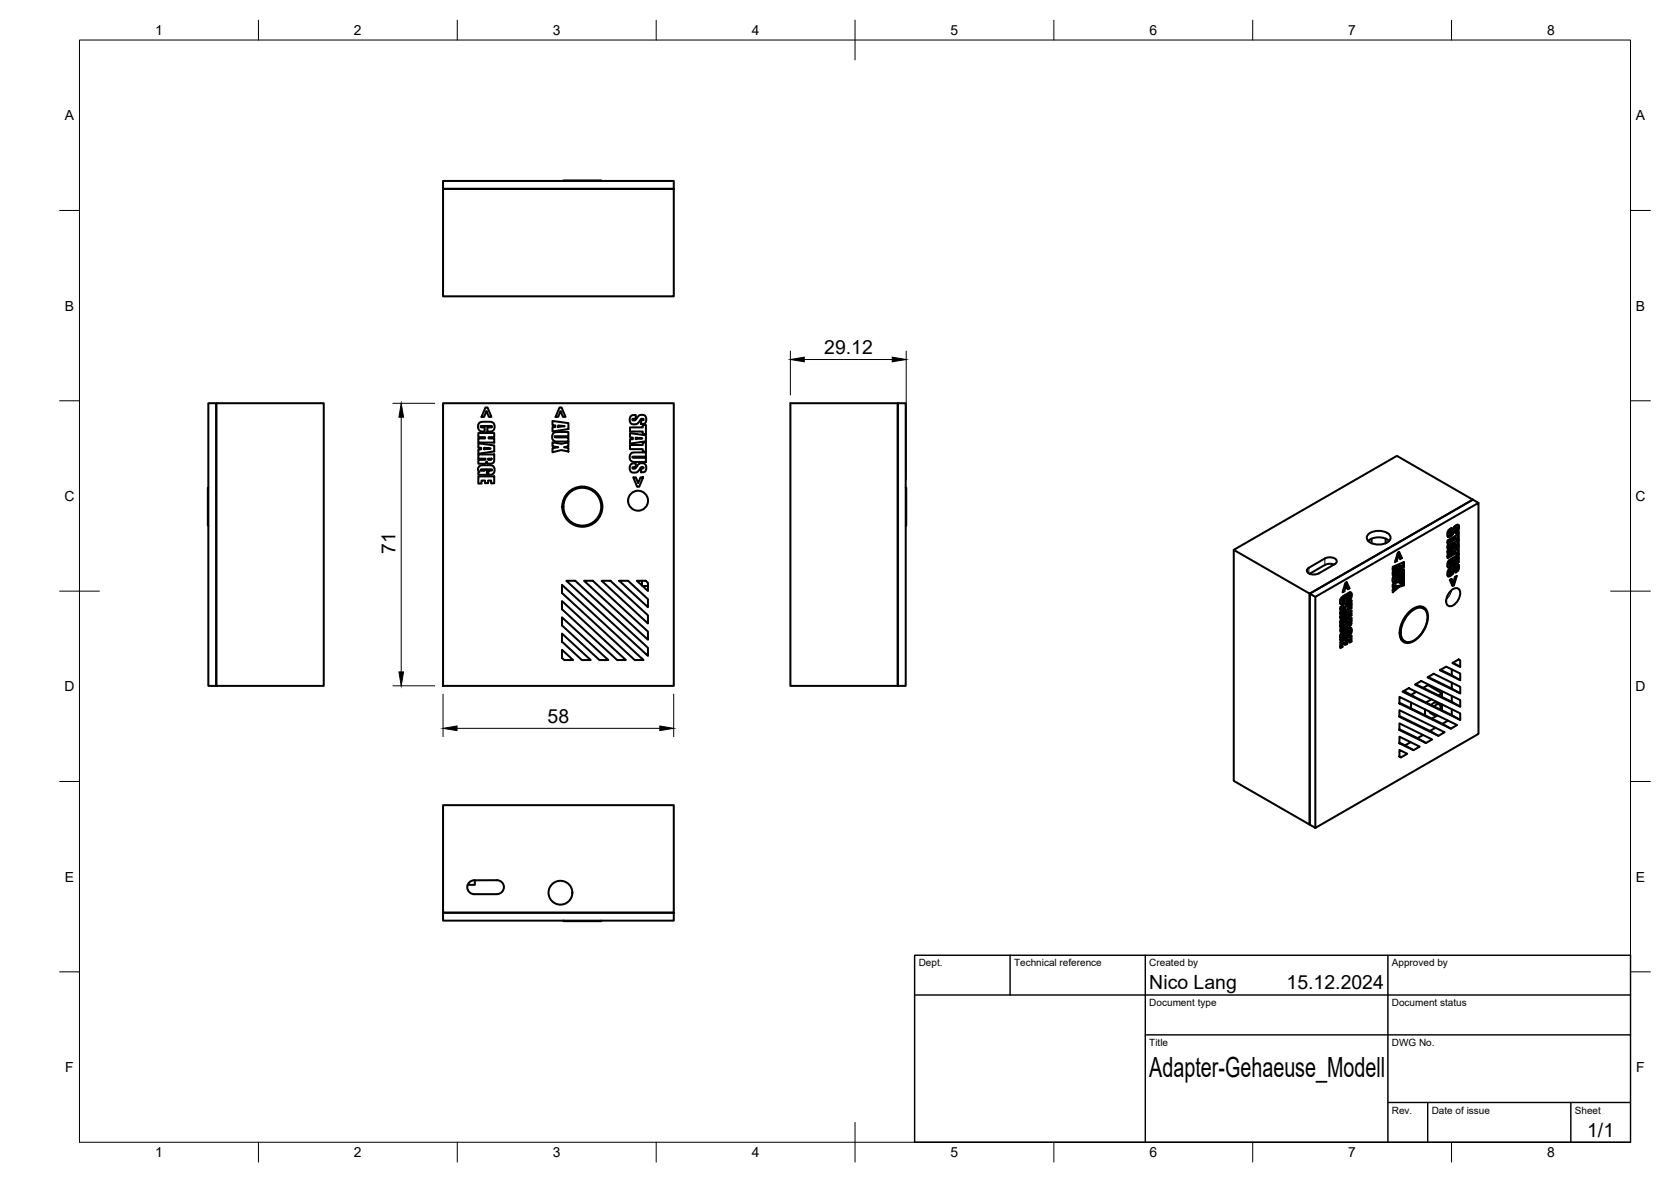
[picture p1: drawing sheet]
<svg xmlns="http://www.w3.org/2000/svg" width="420mm" height="297mm" viewBox="0 0 420 297" stroke-linecap="round" stroke-linejoin="round" font-family="sans-serif">
<!-- layer: Visible -->
<g fill="none" stroke="#000" stroke-width=".51">
<path d="M111.4 47.5h58v27h-58zM111.4 45.5h58v2h-58zM141.7 45.5v-.2h9.5v.2M52.4 101.3h2v71.1h-2zM54.4 101.3h27v71.1h-27zM111.4 101.3h58v71.1h-58zM120.3 119.7h4v1.8h-.8v-.7h-.8v.6h-.7v-.6h-.9v.7h-.8zM120.3 114.2h4l-.1 1.9-.7 .4-.9-.1-.2-.4-.5 .5h-1.6v-.9h1.4l.4-.2-1.8-.1zM120.3 111.4l4 .5v1.5l-4 .6v-1l.7-.1v-.3l-.7-.1zM120.3 108.8h4v1.1h-1.4v.3h1.4v1h-4v-1h1.7v-.3h-1.7zM120.5 117.2l.7-.3 2.6 .1 .5 .6v1.1l-.6 .5-.9 .1v-1l.8-.1v-.2l-2.5-.1-.2 .2 .2 .2 1.3-.2v1.2h-2.1v-.6l.3-.1-.4-.7zM120.5 106.2l1-.2 2.2 .1 .5 .5 .1 1.1-.5 .6-1.3 .2v-1.1h1.1l.1-.3-2.6-.1-.2 .2 .1 .2h.9v1.1l-1.1-.2-.6-.8v-.7z"/>
<path d="M121.7 112.5l1.7 .2-1.7 .2zM122.1 102.4h.5l1 2.4h-.7l-.6-1.5-.6 1.5h-.6zM122.7 115.3h.9v.1l-.6 .2zM138.9 111.2l2.2 .3 1.8-.3v1l-1.1 .2 1.1 .2v.9l-1.8-.4-2.2 .6v-1l1.5-.3-1.5-.2zM138.9 105.8l4 .5v1.5l-4 .6v-1l.7-.1v-.4h-.7zM139.1 108.9l.5-.3h3.3v1l-3.4 .1 .3 .2h3.1v1.1h-3.1l-.5-.2-.5-.7 .1-.7zM140.3 106.9l1.7 .2-1.7 .2zM140.7 102.4h.5l1 2.4h-.7l-.6-1.5-.5 1.5h-.7zM158.4 108.8l4 .6v1.5l-4 .6v-1.1h.7v-.4l-.7-.1zM158.4 111.8h3.2v-.6h.8v2.3h-.8v-.6h-3.2zM158.4 107.4h3.2v-.6h.8v2.3h-.8v-.7h-3.2zM158.6 116.7l.6-.3h.7v1l-.9 .1 .1 .3h.5l1.1-1.2 .4-.2 1 .1 .4 .7-.2 1.1-.3 .3-.8 .1v-1l.6-.1v-.2h-.4l-1.1 1.2-.6 .2-.8-.1-.4-.3-.2-.5v-.6z"/>
<path d="M158.6 104.5l1.3-.2v.9l-.9 .2 .1 .2h.4l.4-.1 .8-1.1 .5-.1h.8l.5 .7-.2 1.1-.3 .4h-.8v-.9l.6-.1-.1-.3h-.3l-1.1 1.3-.5 .1-1-.1-.3-.2-.2-.7zM158.6 114l.5-.3h3.3v1.1h-3.4a.26 .26 0 0 0 .2 .3 .26 .26 0 0 0 .3-.1h2.9v1.1l-3.5-.1-.6-.7v-.7zM159.2 120h.7l.6 1.4 .6-1.4h.6l-1 2.3h-.5zM159.9 110l1.6 .2-1.6 .1zM198.7 101.3h27v71.1h-27zM225.7 101.3h2v71.1h-2zM52.4 122.6h-.1v9.5h.1M145.7 122.4h1.4M227.7 122.6h.2v9.5h-.2M310.2 138.2l41-23.6 19.1 11-41 23.6zM310.2 138.2v58l19.1 11v-58v58l1.4 .9M344 135.9a4.3 4.3 0 0 1 5.3 0"/>
<path d="M344.1 134.3a4.1 4.1 0 0 1 5.5 .4 1.8 1.8 0 0 1-2 2.1h-1.3a2.53 2.53 0 0 1-2.6-1.7zM344.9 135.4v1.1M348.4 135.4v1.1M351.3 139.4l.3 .2-.4 1.4-.3-.2M351.6 138.8l.5 1.3M351.6 139.6l.4 .9 .5-.2-.4-.2-.2 .1M364 134.7l.9-.6 .4 .2-1 .6M364 133.8l.1-.2 .3 .2v.2M364.1 133.6l.5-.3 .4 .2-.6 .3M364.5 137.6v.4l-.5 .3v.9l2.8-2.2-.4-.2-2.4 1.9M364.6 137.1l1.2-.5 .4 .2-1.2 .5zM364.6 132.9v.4"/>
<path d="M364.9 134.1l.7-1.4 .4 .3-.7 1.3M365 133.5v-.8l-.9 .8-.2 1 .4 .4-.3-.1M365 137.3v.3M365.6 132.7l.2-.1 .4 .2-.2 .2M365.8 132.6l.5 .1-.1 .1M366 132.5h.1M366 132.5l.4 .4-.4 .3v.8l.5-.4-.3-.2-.2 .2M366.2 136.8l-1.2 .8-.4-.2v-.3M366.2 133.4l.2-.5 .4 .2-.3 .5M366.2 139v.5l.6-.3-.4-.3-.2 .2M366.2 135.4v.5l.6-.4-.4-.2-.2 .2M366.4 132.9l.1-.6 .4 .2-.1 .6"/>
<path d="M366.4 131.9l.1 .4M366.4 133.9v1.4M366.4 136v.8M366.4 137.5v1.4M366.4 139.5v.5M366.5 131.9l.3 .1 .1 .5M366.8 132l-.3-.1-.6 .3-1.1 1.7-.4 .2-.4-.3 .4 .3M366.8 137v-1.2l-2.8 1.2v.9l.5-.3-.5-.1M366.8 139.2v-1.9l-.6 .3v.5l-2.2 1.3v.9l2.2-1.3-.3-.2-1.9 1.1M366.8 135.5v-1.8l-.6 .3v.5l-2.2 1.3v.9l2.2-1.3-.3-.2-1.9 1.1M371.8 126.4l-1.5-.8-41 23.6 1.4 .8M141.3 159.2l7.2 6.7h-2.2l-5-4.6z"/>
<path d="M141.3 147l20.5 18.9h-2.2l-18.3-16.9zM141.3 155.1l11.7 10.8h-2.3l-9.4-8.7zM141.3 151.1l16.1 14.8h-2.2l-13.9-12.8zM142.4 146h2.2l18.3 16.8v2zM146.9 146h2.2l13.8 12.7v2.1zM151.3 146h2.2l9.4 8.6v2.1zM155.7 146h2.2l5 4.6v2zM160.1 146h2.2l.6 .5v2zM161.4 146v1.1M161.5 147.3h1.4M330.7 150l41.1-23.6v58l-41.1 23.7zM333.1 140.3l-4 2.4a.75 .75 0 0 0-.5 .7 .75 .75 0 0 0 .5 .7 2.73 2.73 0 0 0 2.5 0"/>
<path d="M333.1 142l-3.8 2.2M333.1 140.3a2.32 2.32 0 0 1 3 .6l-.2 .6-.3 .3-4 2.3M335.4 141.9l-1.4-.2-.9 .3M337.1 150.8v-.2l.4 .2-.1 .1M337.1 159.6v-.1l.4 .2-.1 .2M337.1 159.5l1.8-1.1 .5 .2-1.9 1.1M337.1 150.6l1.9-1.1 .3 .2-1.8 1.1M337.5 159.9l-.4-.3 .4 .3 1-.7v1M337.5 155.2v.4l-.5 .3v.9l2.8-2.1-.3-.3-2.5 1.9M337.7 154.7l1.2-.5 .3 .2-1.2 .5zM337.8 151.3v-.4l.3-.2v.8M337.8 150.9l-.3 .2-.4-.3 .4 .2"/>
<path d="M337.8 157.9l.2-.2 .3 .2-.1 .2M338 154.9v.3M338.1 157.4l-.1 .3M338.1 147l.4 .2-.5 1.4-.3-.2M338.2 157.3l.3 .2-.2 .4M338.2 159.4v.6M338.2 152.7v.2l-1.2 .7v.9l2.8-1.7-.3-.2-2.5 1.5M338.3 157l-.2 .4-1.1 .6v.8l1.2-.7-.4-.2-.8 .5M338.4 156.6l.6-.4 .3 .2-.6 .4M338.4 146.4l.6 1.2M338.5 147.2l.4 .9 .4-.2-.3-.3-.3 .2M338.5 157.5l.1 .3h.2l.8-.6-.4-.2-.7 .5"/>
<path d="M338.5 152.1l1-.6 .3 .2-1 .6M338.8 152.6v-.3l-.3-.2v.3l.3 .2 1-.6v.8M339 158.4l.4 .4-.6 .4v.8l.6-.4-.3-.2-.3 .2M339 149.5l.4 .2M339.1 159.4l.3-.5 .4 .2-.4 .5M339.1 150.5l.3-.5 .4 .2-.4 .5M339.2 154.4l-1.2 .8-.3-.2v-.3M339.2 157l.2-.5 .4 .2-.2 .5M339.3 147.9l-.7-1.6-.3 .2-.7 2.4 .4-.3M339.3 149.7l.1 .3-.8 .4v.9l.8-.6-.3-.2-.5 .4M339.3 156.4v.3l-.5 .3-.4-.3v-.1l.4 .4M339.4 150l.1-.7 .4 .2-.1 .7"/>
<path d="M339.4 158.9l.1-.7 .4 .2-.1 .7M339.4 157.8l.1 .4M339.4 148.9h.1M339.5 155.5l-.1 1M339.5 151.1v.4M339.5 152.2v.4M339.5 153.6v.8M339.5 160v1M339.5 149.3l-.1-.4 .4 .2 .1 .4M339.6 157.8l.3 .6M339.7 157.9h-.5l-1.7 1-.5 .8v.5l.2 .2-.2-.2M339.8 156.7v-1.4l-2.8 1.6v.9l1.3-.8-.4-.2-.9 .5"/>
<path d="M339.8 149.1l-.1-.2h-.4l-2 1.2-.3 .8v.8l.4 .2-.4-.2 .8-.4 .3 .2-.7 .4M339.8 154.7v-1.3l-2.8 1.2v.9l.5-.3-.5-.1M339.8 151.7v-.8l-2.8 1.6v.9l1.2-.7-.4-.2-.8 .5M350.2 146.2l.5 .2h-.3M350.2 145.2l.4 .1v.1M350.3 145.1l2.4-1.4 .3 .2-2.4 1.4M350.3 146.2l2.4-1.4 .3 .2-2.3 1.4M350.7 143.1v.3l-.5 .3v.9l2.8-2.1-.3-.2-2.5 1.8M350.8 142.6l1.2-.5 .4 .1-1.2 .6zM351.2 142.8v.3M351.2 147.2l-1 .9v.8l1.5-1.4-.3-.2-1.2 1.1M351.4 147.3l1.3-.4 .3 .2-1.3 .4"/>
<path d="M352.2 146.6l.8-.6-.3-.2-.8 .6 .3 .2 .8-.2v.7M352.4 142.2l-1.2 .9-.4-.2v-.3M352.5 140.3l-.7-1.6-.3 .2-.7 2.4 .4-.3M352.7 141.4v.9M352.7 143.3v.4M352.7 144.4v.4M352.7 145.5v.3M352.7 146.5v.4M353 146v-.8l-1.3 1-1.5 .6v.8l1-.4-.3-.2-.7 .3M353 145v-.8l-2.2 1.3-.6-.3 .4 .3M353 143.9v-.8l-2.4 1.4-.5 .9v.6l.3 .4-.1-.1M353 142.5v-1.2l-2.8 1.1v.9l.5-.2-.5-.2"/>
<path d="M354.2 153.8a3.3 3.3 0 0 1 3.8-1.2 3.4 3.4 0 0 1 .8 3.9 7 7 0 0 1-4.7 5.1 2.12 2.12 0 0 1-2.2-2.6 7.9 7.9 0 0 1 2.3-5.2zM354.4 154.1a3.1 3.1 0 0 1 3.5-1.2 3.2 3.2 0 0 1 .8 3.7 6.6 6.6 0 0 1-4.4 4.8 1.99 1.99 0 0 1-2.1-2.4l.5-2.3 .7-1.4zM357 152.4l.9 .5M364 144.6l.9-.6 .4 .2-1 .7M364 142.4l.4 .2h-.2M364 143.7l.1-.2 .3 .2v.2M364 141.5l.1-.1 .3 .2v.1M364.1 143.5l.5-.3 .4 .2-.6 .3M364.1 141.4l2.3-1.4 .4 .2-2.4 1.4M364.1 142.4l2.3-1.3 .4 .2-2.4 1.3M364.6 142.8v.4M364.8 145.6l.3 .6 .3 .2 .4-1.4 .5-.3-.7 2.4"/>
<path d="M364.9 148.4a1.26 1.26 0 0 1 1.7-.5 1.26 1.26 0 0 1 .5 1.7 3.3 3.3 0 0 1-2.6 2.8 1.57 1.57 0 0 1-.6-2.5zM364.9 144l.7-1.3 .4 .2-.7 1.3M365 143.4v-.8l-.9 .8-.2 1 .4 .5-.3-.2M365.4 146.4l-.1 .5M365.4 146.4l-.4-.9-.5 .2 .7 1.6 .4-.2-.3-.2-.2 .1M365.6 142.7l.2-.2 .4 .2-.2 .2M365.8 142.5l.5 .1-.1 .1M366 142.4v.1M366 142.5l.4 .3-.4 .3v.8l.5-.4-.3-.2-.2 .2M366.2 143.3l.2-.5 .4 .3-.3 .4M366.4 142.8l.1-.6 .4 .2-.1 .7M366.4 141.8l.1 .4"/>
<path d="M366.4 140.6v.5M366.5 141.8l.3 .2 .1 .4M366.8 142l-.3-.2-.6 .3-1.1 1.7-.4 .2-.4-.3 .4 .3M366.8 141.3v-.9l-2.3 1.3-.5-.2 .4 .3M366.8 140.2v-.9l-2.4 1.4-.5 .9v.7l.3 .3-.1-.1M141.3 163.3l2.8 2.6h-2.2l-.6-.6zM161.4 165.5v.4M162.4 164.4h.5M337.2 160.4l-.2 .2v.5l1.5-.9-.3-.2-1.2 .7M337.2 162.4v-.7l.4 .2v.7M337.2 161.7l.6-.3 .4 .2-.6 .3M338.2 161.6v.5l.5-.3-.3-.2-.2 .1"/>
<path d="M338.4 161.6v-.5l.3 .2v.5M338.4 161.1l.5-.3 .4 .2-.6 .3M339.3 161v.5l.5-.3-.3-.2-.2 .1M339.8 161.2v-1.4l-2.8 1.6v1.5l.6-.3-.4-.2-.2 .1M351.9 175.1l14.5 7.1-1.6 .9-12.9-6.3zM351.9 178.5l11.3 5.5-1.5 .9-9.8-4.8zM351.9 176.6l10.8 5.3 2.1 1.2M351.9 179.9l7.7 3.8 2.1 1.2M352.3 160.6l.9 .6M352.7 173.8l1.5-.9 13 6.4v1.6zM352.8 173.7l12.2 6 2.2 1.2M353 173.6l1.8 1.1"/>
<path d="M354.8 176.5v1.5M355.8 172l1.6-.9 9.8 4.8v1.7zM356 171.9l9 4.5 2.2 1.2M356.1 173.9l-1.3 .7 .7 .4M357.8 172.9l1.2-.7 3.6 2M358.3 178.3v1.5M358.9 170.2l1.6-.9 6.7 3.3v1.7zM359.1 170.1l8.1 4.2M359.4 178.8l.3 .4M359.7 179.2l.7 .4M359.9 175.7l-1.4 .8M360.1 179.1a.59 .59 0 0 0 .9 .5"/>
<path d="M360.6 177.6a.8 .8 0 0 1 1-.7 .8 .8 0 0 1 .6 .9l-.1 .5M361.4 179.8l-1.4 .8M361.9 177l-.7-.4a1.14 1.14 0 0 0-1.3 .6M362.1 168.4l1.5-.9 3.6 1.8v1.6zM362.2 168.3l5 2.6M362.6 174.2l-.9 .5M362.6 174.2v1M362.6 177v1.5M365 168.2v1.5M365 171.5v1.5M365 174.9v1.5M365 178.2v1.5"/>
<path d="M365.2 166.6l1.6-.9 .4 .2v1.7zM365.3 166.5l1.9 1.1M351.9 185.1l5.1 2.5-1.6 .9-3.5-1.7zM351.9 188.5l1.9 .9-1.5 .9-.4-.2zM351.9 181.8l8.2 4-1.6 .9-6.6-3.2zM351.9 186.6l3.5 1.9M351.9 183.3l6.6 3.4M351.9 190.1l.4 .2M354.7 186.5l-1.4 .8M357.8 184.7l-1.4 .8M360.9 182.9l-1.3 .8M364.1 181.1l-1.4 .8"/>
<path d="M111.4 202.3h58v27.1h-58zM111.4 229.4h58v2h-58zM119.4 221.2v1.2h-1.8M125 224.7a1.75 1.75 0 0 0 1.7-1.8 1.75 1.75 0 0 0-1.7-1.7h-5.8a1.75 1.75 0 0 0-1.7 1.8 1.75 1.75 0 0 0 1.7 1.7h5.8M141.7 231.4v.1h9.5v-.1"/>
<circle cx="146.4" cy="127.3" r="4.8"/>
<circle cx="146.4" cy="127.3" r="5"/>
<circle cx="160.4" cy="125.8" r="2.51"/>
<circle cx="140.9" cy="224.3" r="3"/>
</g>
<!-- layer: Visible Narrow -->
<g fill="none" stroke="#000" stroke-width=".25">
<path d="M364.3 133.5l.3 .2M364.3 134.6l.4 .2M365.4 133.1l.4 .2M366 133.8l.1 .1M329.1 142.7v1.4M333.1 140.3v1.7M337.4 159.3l.3 .2M337.4 150.4l.4 .2M337.4 158.2l.4 .2M337.7 151.4l.3 .2M338.6 151l.3 .1M338.7 149.7l.4 .1"/>
<path d="M338.7 157.4l.4 .2M338.7 158.5l.4 .3M338.8 159.9l.1 .1M339.5 155.7l.3 .2M350.3 147.3l.3 .2M350.5 145l.4 .2M350.8 145.9l.3 .2M352.3 146.1l.3 .2M364.3 143.4l.3 .2M364.3 141.2l.4 .2M364.3 144.5l.4 .2M364.6 142.2l.3 .2"/>
<path d="M365 148.3l-.3 1-1 1.3M365.4 143l.4 .2M366 143.8h.1"/>
</g>
<!-- layer: BORDER -->
<g fill="none" stroke="#000" stroke-width=".25">
<path d="M20 10.1h390v276.9h-390zM65 5.1v5M115 5.1v5M165 5.1v5M215 5.1v10M265 5.1v5M315 5.1v5M365 5.1v5M15 52.9h5M410 52.9h5M15 100.7h5M410 100.7h5"/>
<path d="M15 148.6h10M405 148.6h10M15 196.4h5M410 196.4h5M15 244.2h5M410 244.2h5M65 287v5M115 287v5M165 287v5M215 282.1v9.9M265 287v5M315 287v5"/>
<path d="M365 287v5"/>
</g>
<!-- layer: TITLEBLOCK -->
<path d="M230 240.1h180v46.9h-180zM230 250h180M254 240.1v9.9M288 240.1v46.9M349 240.1v46.9M288 260.1h122M349 277.1h61M359 277.1v9.9M395 277.1v9.9" fill="none" stroke="#000" stroke-width=".36"/>
<!-- layer: FD_Dimensions -->
<path d="M198.7 88.2v11.1M202.2 90.3h22.1M227.9 88.2v32.3M98.8 101.4h10.5M100.9 104.8v64.1M98.8 172.3h10.5M111.4 174.4v10.7M169.4 174.4v10.7M114.9 183h51" fill="none" stroke="#000" stroke-width=".25"/>
<path d="M198.7 90.3l3.5-.5v1.1zM224.3 89.8l3.6 .5-3.6 .6zM100.9 101.4l.6 3.4h-1.2zM100.3 168.9h1.2l-.6 3.4zM111.4 183l3.5-.6v1.2zM165.9 182.4l3.5 .6-3.5 .6z" fill="#000" stroke="#000" stroke-width=".25"/>
<text font-size="7" x="289" y="270.6">Adapter-Gehaeuse_Modell</text>
<g font-size="4.9">
<text x="207.2" y="88.9">29.12</text>
<text x="99.5" y="139.2" transform="rotate(-90 99.5 139.2)">71</text>
<text x="137.7" y="181.6">58</text>
<text x="289" y="248.5">Nico Lang</text>
<text x="323.5" y="248.5">15.12.2024</text>
<text x="399.1" y="285.7">1/1</text>
</g>
<g font-size="3.5">
<text x="39" y="8.8">1</text>
<text x="89" y="8.8">2</text>
<text x="139" y="8.8">3</text>
<text x="189" y="8.8">4</text>
<text x="239" y="8.8">5</text>
<text x="289" y="8.8">6</text>
<text x="339" y="8.8">7</text>
<text x="389" y="8.8">8</text>
<text x="16.3" y="30.2">A</text>
<text x="411.3" y="30.2">A</text>
<text x="16.3" y="78">B</text>
<text x="411.3" y="78">B</text>
<text x="16.2" y="125.9">C</text>
<text x="411.2" y="125.9">C</text>
<text x="16.2" y="173.7">D</text>
<text x="411.2" y="173.7">D</text>
<text x="16.3" y="221.6">E</text>
<text x="411.3" y="221.6">E</text>
<text x="16.4" y="269.4">F</text>
<text x="411.4" y="269.4">F</text>
<text x="39" y="290.8">1</text>
<text x="89" y="290.8">2</text>
<text x="139" y="290.8">3</text>
<text x="189" y="290.8">4</text>
<text x="239" y="290.8">5</text>
<text x="289" y="290.8">6</text>
<text x="339" y="290.8">7</text>
<text x="389" y="290.8">8</text>
</g>
<g font-size="2.5">
<text x="231" y="242.9">Dept.</text>
<text x="255" y="242.9">Technical reference</text>
<text x="289" y="242.9">Created by</text>
<text x="350" y="242.9">Approved by</text>
<text x="289" y="252.8">Document type</text>
<text x="350" y="252.8">Document status</text>
<text x="289" y="262.9">Title</text>
<text x="350" y="262.9">DWG No.</text>
<text x="350" y="279.9">Rev.</text>
<text x="360" y="279.9">Date of issue</text>
<text x="396" y="279.9">Sheet</text>
</g>
</svg>
